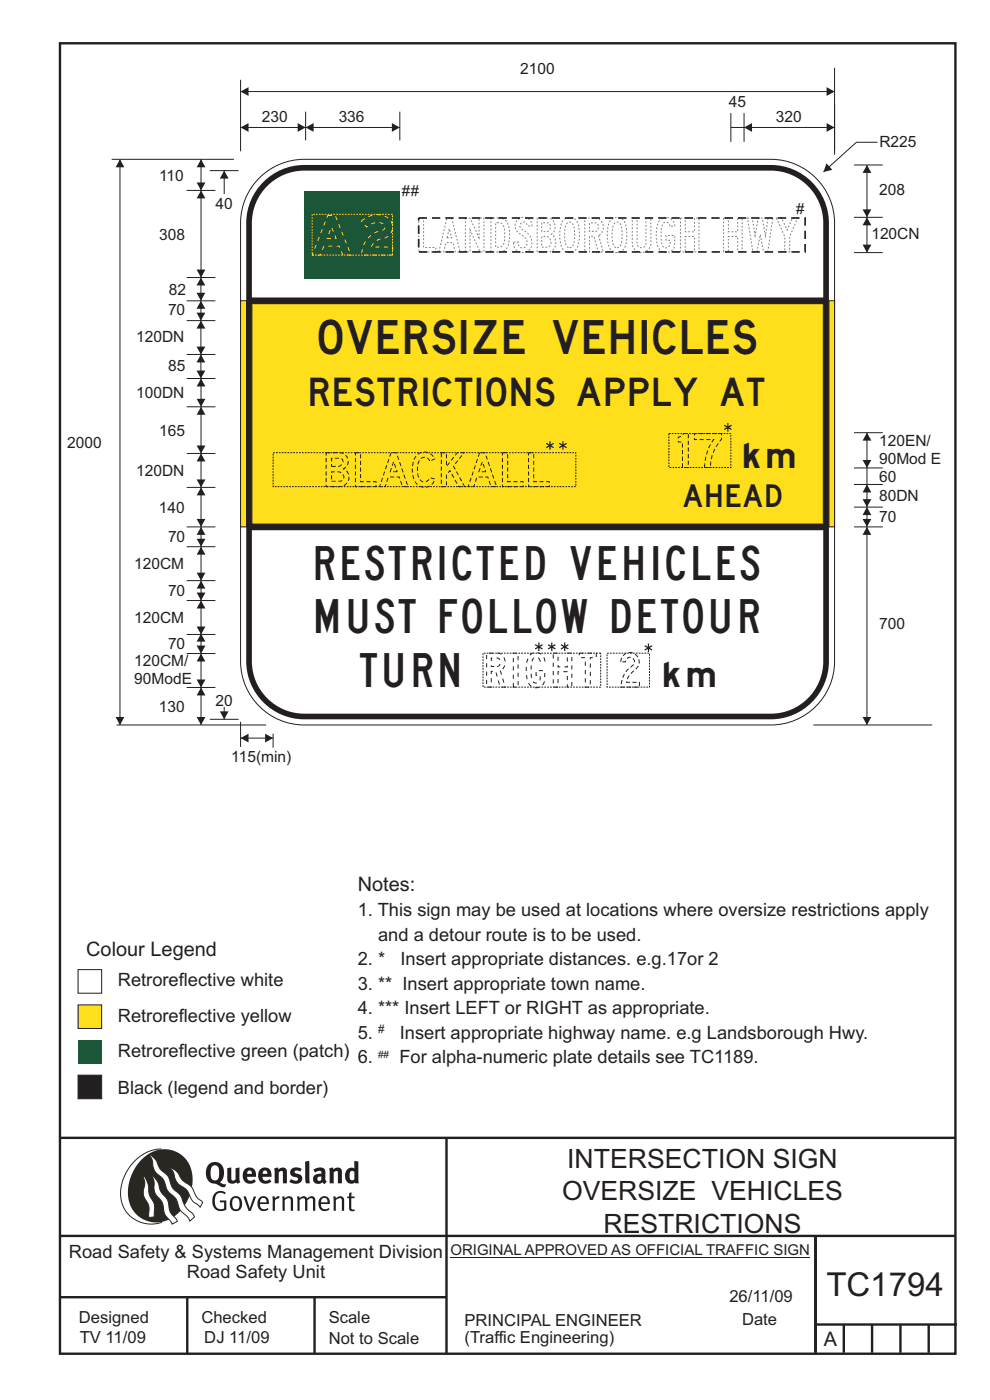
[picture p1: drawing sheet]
<svg xmlns="http://www.w3.org/2000/svg" width="210mm" height="297mm" viewBox="0 0 210 297" stroke-linecap="round" stroke-linejoin="round" font-family="sans-serif">
<g fill="none" stroke="#231f20" stroke-width=".51">
<path d="M12.7 9.2h190v278h-190zM12.7 241.4h190M94.7 241.4v45.8M12.7 275.2h82M12.7 262.2h190.1M39.7 275.2v12M66.7 275.2v12M173 262.1v24.9M173 281h30M179 281v6M185 281v6M191 281v6"/>
<path d="M197 281v6"/>
</g>
<path d="M95.5 266.7h76.3" fill="none" stroke="#231f20" stroke-width=".21"/>
<path d="M34.2 243.8a9.5 9.5 0 0 0-8.6 10.4 6.5 6.5 0 0 0 8.8 5.1" fill="none" stroke="#2a2723" stroke-width=".21"/>
<path d="M30.1 245.9a6.1 6.1 0 0 1 7.3-1.6 6.1 6.1 0 0 1 3.4 6.7 8.8 8.8 0 0 1-7.1 8.3 6.1 6.1 0 0 1-6.5-7.5 10.5 10.5 0 0 1 2.9-5.9z" fill-rule="evenodd" fill="#2a2723"/>
<g fill="#fff" stroke="#2a2723" stroke-width=".21">
<path d="M30.4 249.4l.3 .3 .6 1.2 .4 2.5 1 2 .1 2.7-1.2 .2v-2.5l-1-1.8-.2-.7 .3-2.4z" fill-rule="evenodd"/>
<path d="M36 247.7l.5 .2 .9 .6 1.3 1.8 2 1.5 1 2.1 1.3 1.2-.5 1-1.7-1.4-1.2-2.3-1.9-1.4-.6-.9-.4-1.5z" fill-rule="evenodd"/>
<path d="M31.7 244.9l.3 .2 .9 .8 1.1 2 1.6 1.6 1 2.4 1.6 1.6 1.2 2.6 1.6 1.6 .2 .5-.9 .9-.5-.9-1.6-1.5-1-2.5-1.7-1.6-.9-2.4-1.7-1.7-.4-1-.3-1.5z" fill-rule="evenodd"/>
<path d="M32.2 249.4l.5 .4 .7 .9 .7 2.1 1.5 1.9 .5 2.4 1.5 1.8v.2l-1.1 .6-1.6-2.1-.5-2.6-1.5-1.9-.2-.9v-1.7z" fill-rule="evenodd"/>
</g>
<g fill="#231f20">
<path d="M45.6 253.1l.5-.3 .7-.2 .6 .1 .5 .4-.2 .3-.9-.4-.8 .3-.3 .6-.1 1.1 .1 .7 .3 .5 .5 .3h.6l.4-.1v-1.3h-.8l-.1-.4h1.4v1.9l-.7 .3h-.8l-.6-.2-.5-.5-.3-.7-.1-1 .2-.8z" fill-rule="evenodd"/>
<path d="M49.5 254.3l.7-.1 .5 .4 .1 1.3-.2 .4-.3 .2h-.5l-.4-.4-.1-1zM49.2 254.1l-.5 1.1 .3 1.1 .7 .6 1-.1 .4-.4 .2-.6v-.7l-.2-.7-.3-.4-.5-.2h-.6z" fill-rule="evenodd"/>
<path d="M51.6 253.9l.5-.1 .9 2.6 .8-2.6h.5l-1.1 3.1h-.5z" fill-rule="evenodd"/>
<path d="M55.4 254.3l.4-.2 .4 .1 .3 .3v.6h-1.3zM55.1 254.1l-.5 .9v.8l.3 .6 .4 .4 .5 .1 1.1-.3h.1l-.2-.4-.6 .3-.7-.1-.2-.3-.1-.5v-.2h1.8l-.2-1.2-.8-.4h-.5z" fill-rule="evenodd"/>
<path d="M57.7 253.9l.5-.1 .1 .4 .5-.4h.5l-.2 .5h-.4l-.3 .4-.1 2.2h-.5z" fill-rule="evenodd"/>
<path d="M59.8 253.9l.5-.1a.24 .24 0 0 0 .1 .4 .24 .24 0 0 0 .3-.3l.8-.1 .6 .4 .1 2.7h-.5v-2.4l-.2-.2-.3-.1-.8 .4v2.3h-.5z" fill-rule="evenodd"/>
<path d="M63 253.9l.5-.1a.24 .24 0 0 0 .1 .3 .24 .24 0 0 0 .3-.2l.6-.1 .5 .2a.23 .23 0 0 0 .2 .2 .23 .23 0 0 0 .2-.2l.8-.2 .6 .4 .1 2.7h-.5v-2.4l-.1-.2-.3-.1-.8 .4v2.3h-.5v-2.4l-.1-.2-.3-.1-.8 .4v2.3h-.4z" fill-rule="evenodd"/>
<path d="M68.4 254.3l.4-.2 .4 .2 .3 .8h-1.4zM68 254.1l-.4 .9v.8l.2 .6 .4 .4 .5 .1 1-.2 .2-.1-.2-.4-.6 .3-.7-.1-.3-.4v-.6h1.9l-.2-1.1-.4-.4-.5-.1h-.5z" fill-rule="evenodd"/>
<path d="M70.7 253.9l.4-.1a.24 .24 0 0 0 .2 .4 .24 .24 0 0 0 .3-.3l.8-.1 .5 .4 .1 2.7h-.5v-2.4l-.1-.2-.3-.1-.9 .4v2.3h-.4z" fill-rule="evenodd"/>
<path d="M74.1 253.1l.5-.1-.1 .8h.8l-.2 .4h-.6v2.2l.2 .2 .5-.1 .1 .3-.3 .1h-.6l-.3-.4-.1-2.3h-.4v-.4h.4z" fill-rule="evenodd"/>
<path d="M45 247.4l.4-.2h.4l.6 .6v1.8l-.2 .5-.3 .3-.7-.1-.4-.5-.1-1.5zM44.3 247l-.4 .6-.2 .9v1l.4 .8 .6 .6 1.1 .2 1.5 .8 .5-.1 .2-.6h-.6l-.8-.4 .7-.9 .2-1.5a1.91 1.91 0 0 0-1.1-1.7 1.91 1.91 0 0 0-2.1 .3z" fill-rule="evenodd"/>
<path d="M48.2 247.8l.9-.1v2.4l.1 .3 .3 .1 .5-.3v-2.4l.8-.1v2.6l.2 .5-.7 .3a.39 .39 0 0 0-.7 0l-.8-.1-.5-.4z" fill-rule="evenodd"/>
<path d="M52.6 248.4l.3-.1 .3 .1 .2 .6h-1zM51.9 248.1l-.3 .4-.1 .8 .1 .7 .3 .7 .5 .3 .6 .1 .7-.1 .6-.3-.4-.5-.4 .2-.5 .1-.4-.2-.2-.4v-.2h1.9l-.1-1.1-.3-.6-1-.3-.5 .1z" fill-rule="evenodd"/>
<path d="M55.9 248.4l.3-.1 .3 .1 .2 .6h-1zM55.2 248.1l-.3 .5-.1 .8 .1 .7 .3 .6 .5 .3 .6 .1 .7-.1 .6-.3-.4-.5-.5 .2h-.6l-.4-.5v-.2h1.9l-.1-1-.3-.7-.5-.2-.5-.1-.5 .1z" fill-rule="evenodd"/>
<path d="M58.1 247.9l.8-.2 .1 .4 1-.4 .7 .3 .2 .5v2.5h-.9v-2.2l-.2-.4-.7 .3v2.3h-.8z" fill-rule="evenodd"/>
<path d="M61.8 248l.9-.3 1.3 .3-.3 .5-.8-.2-.4 .3 .1 .2 1 .4 .4 .4 .1 .8-.5 .5-1 .2-1.2-.3 .3-.7 1.1 .4 .2-.1 .2-.2-.1-.4-1-.2-.4-.3-.2-.7z" fill-rule="evenodd"/>
<path d="M67.4 249.7l.8-.1-.1 .7-.3 .2h-.3l-.2-.4zM66.5 248.1l.3 .7 .8-.4 .5 .2a.35 .35 0 0 1 0 .4 .35 .35 0 0 1-.5 0l-1 .4-.2 1 .2 .4 .3 .2 1.1 .1a.49 .49 0 0 1 .9 .1l.4-.5-.3-.4v-1.8l-.2-.5-.4-.3h-.6z" fill-rule="evenodd"/>
<path d="M69.8 247.9l.8-.2 .1 .4 1-.4 .7 .3 .1 .5v2.5h-.8v-2.3l-.3-.3-.6 .3v2.3h-.9z" fill-rule="evenodd"/>
<path d="M74.4 248.5l.4-.1 .4 .2v1.6l-.4 .2-.4-.1-.2-.3v-1zM75.2 246.3v1.3a.19 .19 0 0 1-.1 .3 .19 .19 0 0 1-.3-.2l-.8 .1-.5 .6-.3 .9 .1 1 .3 .5 .6 .3h.6l.5-.3 .1 .2h.7l-.1-4.6z" fill-rule="evenodd"/>
<path d="M64.7 246.5l.9-.2 .1 4.7h-.8l-.1-.3z" fill-rule="evenodd"/>
</g>
<path d="M16.6 220.7h5v5h-5z" fill-rule="evenodd" fill="#1b5638"/>
<path d="M16.6 213.2h5v5h-5z" fill-rule="evenodd" fill="#ffdf1b" stroke="#231f20" stroke-width=".21"/>
<path d="M16.6 228.1h5v5h-5z" fill-rule="evenodd" fill="#231f20" stroke="#231f20" stroke-width=".21"/>
<path d="M16.6 205.7h5v5h-5z" fill-rule="evenodd" fill="#fff" stroke="#231f20" stroke-width=".21"/>
<path d="M51 16.9v15.2M177 14.4v17.6" fill="none" stroke="#231f20" stroke-width=".21"/>
<path d="M54.5 38.3a13.5 13.5 0 0 1 10-4.5h99a13.5 13.5 0 0 1 13.5 13.5v93a13.5 13.5 0 0 1-13.5 13.5h-99a13.5 13.5 0 0 1-13.5-13.5v-93a13.4 13.4 0 0 1 3.5-9z" fill-rule="evenodd" fill="#fff" stroke="#231f20" stroke-width=".21"/>
<path d="M55.8 38.6a12.3 12.3 0 0 1 8.7-3.6h99a12.3 12.3 0 0 1 12.3 12.3v93a12.3 12.3 0 0 1-12.3 12.3h-99a12.3 12.3 0 0 1-12.3-12.3v-93a12.3 12.3 0 0 1 3.6-8.7z" fill-rule="evenodd" fill="#231f20"/>
<path d="M56.7 39.5a11.1 11.1 0 0 1 7.8-3.3h99a11.1 11.1 0 0 1 11.1 11.1v93a11.1 11.1 0 0 1-11.1 11.1h-99a11.1 11.1 0 0 1-11.1-11.1v-93a11.1 11.1 0 0 1 3.3-7.8z" fill-rule="evenodd" fill="#fff"/>
<path d="M53 63.2h122.1v1.2h-122.1z" fill-rule="evenodd" fill="#231f20" stroke="#231f20" stroke-width=".21"/>
<g fill="#ffdf1b" stroke="#231f20" stroke-width=".21">
<path d="M51 63.8h1.3v48h-1.3z" fill-rule="evenodd"/>
<path d="M175.8 63.8h1.2v48h-1.2z" fill-rule="evenodd"/>
<path d="M53.4 64.4h121.2v47.9h-121.2z" fill-rule="evenodd"/>
</g>
<path d="M51 19.4h126M24.7 153.8h31.8" fill="none" stroke="#231f20" stroke-width=".21"/>
<g fill="#231f20">
<path d="M175.3 18.5l1.7 .9-1.7 1z"/>
<path d="M51 19.4l1.7-.9v1.9z"/>
</g>
<path d="M51 27h13.8M64.8 23.7v6.1" fill="none" stroke="#231f20" stroke-width=".21"/>
<g fill="#231f20">
<path d="M63.1 26.1l1.7 .9-1.7 1z"/>
<path d="M51 27l1.7-.9v1.9z"/>
</g>
<path d="M64.8 27h20M84.8 23.7v6.1" fill="none" stroke="#231f20" stroke-width=".21"/>
<g fill="#231f20">
<path d="M64.8 27l1.7-.9v1.9z"/>
<path d="M83.1 26.1l1.7 .9-1.7 1z"/>
</g>
<path d="M157.8 24v6.1M157.8 27h19.2M177 22.1v10.7M51 153.1v5.4M172.6 153.8h25.1" fill="none" stroke="#231f20" stroke-width=".21"/>
<g fill="#231f20">
<path d="M157.8 27l1.7-.9v1.9z"/>
<path d="M175.3 26.1l1.7 .9-1.7 1z"/>
</g>
<path d="M155 24v6.1M155 27h2.8" fill="none" stroke="#231f20" stroke-width=".21"/>
<path d="M88.8 46.2h82v7.2h-82z" fill="none" stroke="#231f20" stroke-width=".35" stroke-dasharray="1.8 1.1" stroke-linecap="butt"/>
<path d="M57.9 96h64.2v7.2h-64.2zM141.9 92h13.1v7.2h-13.1z" fill="none" stroke="#231f20" stroke-width=".21" stroke-dasharray=".4 .2" stroke-linecap="butt"/>
<g fill="#231f20">
<path d="M153.7 90.1l.6 .3v-.6h.2v.6l.6-.3 .1 .2-.5 .4 .5 .3-.1 .2-.6-.3v.7h-.2v-.7l-.6 .3-.1-.2 .5-.3-.5-.4z" fill-rule="evenodd"/>
<path d="M136.8 136.9l.6 .3v-.7h.3v.7l.6-.3 .1 .2-.6 .3 .6 .4-.1 .2-.6-.3v.6h-.3v-.6l-.6 .3-.1-.2 .6-.4-.6-.3z" fill-rule="evenodd"/>
<path d="M118.7 93.9l.6 .4v-.7h.2v.7l.6-.4 .1 .3-.5 .3 .5 .3-.1 .3-.6-.4v.7h-.2v-.7l-.6 .4-.2-.3 .6-.3-.6-.3z" fill-rule="evenodd"/>
<path d="M115.9 93.9l.6 .4v-.7h.3v.7l.6-.4 .1 .3-.6 .3 .6 .3-.1 .3-.6-.4v.7h-.3v-.7l-.6 .4-.1-.3 .6-.3-.6-.3z" fill-rule="evenodd"/>
<path d="M116.3 136.6l.6 .4v-.7h.3v.7l.6-.4 .1 .3-.6 .3 .6 .3-.1 .3-.6-.3v.6h-.3v-.7l-.6 .4-.1-.2 .6-.4-.6-.3z" fill-rule="evenodd"/>
<path d="M119.1 136.6l.6 .4v-.7h.2v.7l.6-.4 .1 .3-.5 .3 .5 .3-.1 .3-.6-.3v.6h-.2v-.7l-.6 .4-.2-.2 .6-.4-.6-.3z" fill-rule="evenodd"/>
<path d="M113.6 136.6l.6 .4v-.7h.2v.7l.6-.4 .1 .3-.5 .3 .5 .3-.1 .3-.6-.3v.6h-.2v-.7l-.6 .4-.2-.2 .6-.4-.6-.3z" fill-rule="evenodd"/>
</g>
<path d="M186.1 30.2h-4.4l-7 6.3" fill="none" stroke="#231f20" stroke-width=".21"/>
<path d="M175.3 34.6l1.3 1.4-1.9 .5z" fill="#231f20"/>
<path d="M64.7 40.6h20.1v18.5h-20.1z" fill-rule="evenodd" fill="#1b5638"/>
<path d="M66.2 45.5h17.1v8.6h-17.1z" fill="none" stroke="#ffdf1b" stroke-width=".21" stroke-dasharray=".4 .2" stroke-linecap="butt"/>
<path d="M53 111.2h122.1v1.2h-122.1z" fill-rule="evenodd" fill="#231f20" stroke="#231f20" stroke-width=".21"/>
<path d="M128.8 138.6h9v7.2h-9z" fill="none" stroke="#231f20" stroke-width=".21" stroke-dasharray=".4 .2" stroke-linecap="butt"/>
<path d="M44.5 36.2h6.1M47.6 36.2v5" fill="none" stroke="#231f20" stroke-width=".21"/>
<path d="M47.6 36.2l.9 1.7h-1.9z" fill="#231f20"/>
<path d="M39.6 111.8h6.1M39.6 134.6h6.1M42.6 138.6v7.2M39.6 145.8h6.1M44.5 152.6h6.1" fill="none" stroke="#231f20" stroke-width=".21"/>
<g fill="#231f20">
<path d="M42.6 138.6l1 1.7h-1.9z"/>
<path d="M41.7 144.2h1.9l-1 1.6z"/>
</g>
<path d="M25.4 33.8v120" fill="none" stroke="#231f20" stroke-width=".21"/>
<g fill="#231f20">
<path d="M25.4 33.8l1 1.7h-1.9z"/>
<path d="M24.5 152.1h1.9l-1 1.7z"/>
</g>
<path d="M47.6 150v2.6" fill="none" stroke="#231f20" stroke-width=".21"/>
<path d="M46.6 150.9h1.9l-.9 1.7z" fill="#231f20"/>
<path d="M42.6 116v7.2" fill="none" stroke="#231f20" stroke-width=".21"/>
<g fill="#231f20">
<path d="M42.6 116l1 1.7h-1.9z"/>
<path d="M41.7 121.5h1.9l-1 1.7z"/>
</g>
<path d="M39.6 58.9h6.1M42.6 75.2v5.1M39.6 123.2h6.1" fill="none" stroke="#231f20" stroke-width=".21"/>
<g fill="#231f20">
<path d="M41.7 78.6h1.8l-.9 1.7z"/>
<path d="M42.6 75.2l.9 1.7h-1.8z"/>
</g>
<path d="M42.6 40.4v18.5M39.6 63.8h6.1" fill="none" stroke="#231f20" stroke-width=".21"/>
<g fill="#231f20">
<path d="M42.6 40.4l1 1.7h-1.9z"/>
<path d="M41.7 57.2h1.9l-1 1.7z"/>
</g>
<path d="M23.7 33.8h25.9M39.6 103.4h6.1M42.6 103.4v8.4" fill="none" stroke="#231f20" stroke-width=".21"/>
<g fill="#231f20">
<path d="M42.6 103.4l1 1.7h-1.9z"/>
<path d="M41.7 110.1h1.9l-1 1.7z"/>
</g>
<path d="M42.6 111.8v4.2" fill="none" stroke="#231f20" stroke-width=".21"/>
<g fill="#231f20">
<path d="M41.7 114.3h1.9l-1 1.7z"/>
<path d="M42.6 111.8l1 1.7h-1.9z"/>
</g>
<path d="M42.6 96.2v7.2M39.6 116h6.1" fill="none" stroke="#231f20" stroke-width=".21"/>
<g fill="#231f20">
<path d="M41.7 101.7h1.9l-1 1.7z"/>
<path d="M42.6 96.2l1 1.7h-1.9z"/>
</g>
<path d="M39.6 40.4h6.1M39.6 86.3h6.1M39.6 80.3h6.1M39.6 96.2h6.1M42.6 80.3v6" fill="none" stroke="#231f20" stroke-width=".21"/>
<g fill="#231f20">
<path d="M41.7 84.6h1.9l-1 1.7z"/>
<path d="M42.6 80.3l1 1.7h-1.9z"/>
</g>
<path d="M42.6 86.3v9.9" fill="none" stroke="#231f20" stroke-width=".21"/>
<g fill="#231f20">
<path d="M42.6 86.3l1 1.7h-1.9z"/>
<path d="M41.7 94.5h1.9l-1 1.7z"/>
</g>
<path d="M39.6 75.2h6.1M39.6 68h6.1M42.6 68v7.2" fill="none" stroke="#231f20" stroke-width=".21"/>
<g fill="#231f20">
<path d="M42.6 68l.9 1.7h-1.8z"/>
<path d="M41.7 73.5h1.8l-.9 1.7z"/>
</g>
<path d="M42.6 63.8v4.2" fill="none" stroke="#231f20" stroke-width=".21"/>
<g fill="#231f20">
<path d="M41.7 66.3h1.8l-.9 1.7z"/>
<path d="M42.6 63.8l.9 1.7h-1.8z"/>
</g>
<path d="M42.6 58.9v4.9" fill="none" stroke="#231f20" stroke-width=".21"/>
<g fill="#231f20">
<path d="M42.6 58.9l.9 1.7h-1.8z"/>
<path d="M41.7 62.1h1.8l-.9 1.7z"/>
</g>
<path d="M42.6 33.8v6.6" fill="none" stroke="#231f20" stroke-width=".21"/>
<g fill="#231f20">
<path d="M41.7 38.7h1.9l-1 1.7z"/>
<path d="M42.6 33.8l1 1.7h-1.9z"/>
</g>
<path d="M181.2 35h6.1M181.2 53.6h6.1M181.2 46.1h6.1M181.2 99.3h6.1M181.2 91.8h6.1M183.9 91.8v11" fill="none" stroke="#231f20" stroke-width=".21"/>
<g fill="#231f20">
<path d="M183.9 91.8l.9 1.7h-1.8z"/>
<path d="M183 97.6h1.8l-.9 1.7z"/>
</g>
<path d="M181.2 107.6h6.1M181.2 102.8h6.1M183.9 102.8v4.8" fill="none" stroke="#231f20" stroke-width=".21"/>
<g fill="#231f20">
<path d="M183 105.9h1.8l-.9 1.7z"/>
<path d="M183.9 102.8l.9 1.7h-1.8z"/>
</g>
<path d="M183.9 35v11.1" fill="none" stroke="#231f20" stroke-width=".21"/>
<g fill="#231f20">
<path d="M183 44.4h1.8l-.9 1.7z"/>
<path d="M183.9 35l.9 1.7h-1.8z"/>
</g>
<path d="M183.9 46.1v7.5" fill="none" stroke="#231f20" stroke-width=".21"/>
<g fill="#231f20">
<path d="M183.9 46.1l.9 1.7h-1.8z"/>
<path d="M183 51.9h1.8l-.9 1.7z"/>
</g>
<path d="M51 156.6h6.9M57.9 155.6v3" fill="none" stroke="#231f20" stroke-width=".21"/>
<g fill="#231f20">
<path d="M51 156.6l1.7-.9v1.8z"/>
<path d="M56.2 155.7l1.7 .9-1.7 .9z"/>
</g>
<path d="M42.6 127.4v7.2" fill="none" stroke="#231f20" stroke-width=".21"/>
<g fill="#231f20">
<path d="M42.6 127.4l1 1.7h-1.9z"/>
<path d="M41.7 132.9h1.9l-1 1.7z"/>
</g>
<path d="M39.6 127.4h6.1M42.6 123.2v4.2" fill="none" stroke="#231f20" stroke-width=".21"/>
<g fill="#231f20">
<path d="M41.7 125.7h1.9l-1 1.7z"/>
<path d="M42.6 123.2l1 1.7h-1.9z"/>
</g>
<path d="M42.6 134.4v4.2" fill="none" stroke="#231f20" stroke-width=".21"/>
<g fill="#231f20">
<path d="M41.7 137h1.9l-1 1.6z"/>
<path d="M42.6 134.4l1 1.7h-1.9z"/>
</g>
<path d="M39.6 138.6h6.1M42.6 145.8v8" fill="none" stroke="#231f20" stroke-width=".21"/>
<g fill="#231f20">
<path d="M41.7 152.1h1.9l-1 1.7z"/>
<path d="M42.6 145.8l1 1.7h-1.9z"/>
</g>
<path d="M183.9 107.6v4.2" fill="none" stroke="#231f20" stroke-width=".21"/>
<g fill="#231f20">
<path d="M183.9 107.6l.9 1.7h-1.8z"/>
<path d="M183 110.1h1.8l-.9 1.7z"/>
</g>
<path d="M181.2 111.8h6.1M183.9 111.8v42" fill="none" stroke="#231f20" stroke-width=".21"/>
<g fill="#231f20">
<path d="M183 152.1h1.8l-.9 1.7z"/>
<path d="M183.9 111.8l.9 1.7h-1.8z"/>
</g>
<path d="M102.5 138.6h24.9v7.2h-24.9z" fill="none" stroke="#231f20" stroke-width=".21" stroke-dasharray=".4 .2" stroke-linecap="butt"/>
<text font-size="8.4" fill="#ffdf1b" x="66.2" y="54.1">A2</text>
<text font-size="7.2" fill="#808285" x="88.8" y="53.5">LANDSBOROUGH HWY</text>
<g font-size="7.2" fill="#231f20">
<text x="67.6" y="75.1">OVERSIZE VEHICLES</text>
<text x="143.9" y="99.2">17</text>
<text x="69.2" y="103.2">BLACKALL</text>
<text x="67" y="123">RESTRICTED VEHICLES</text>
<text x="67.1" y="134.4">MUST FOLLOW DETOUR</text>
<text x="76.4" y="145.8">TURN RIGHT 2</text>
</g>
<text font-size="7" fill="#231f20" x="175.3" y="275">TC1794</text>
<text font-size="6" fill="#231f20" x="65.9" y="86.2">RESTRICTIONS APPLY AT</text>
<g font-size="5.6" fill="#231f20">
<text x="120.3" y="247.7">INTERSECTION SIGN</text>
<text x="119.2" y="254.6">OVERSIZE VEHICLES</text>
<text x="128" y="261.6">RESTRICTIONS</text>
</g>
<g font-size="5.4" fill="#231f20">
<text x="157.8" y="99.2">km</text>
<text x="140.9" y="145.8">km</text>
</g>
<text font-size="4.8" fill="#231f20" x="145" y="107.5">AHEAD</text>
<g font-size="4.2" fill="#231f20">
<text x="75.9" y="189">Notes:</text>
<text x="18.3" y="202.8">Colour Legend</text>
<text x="174.7" y="285.6">A</text>
</g>
<g font-size="3.9" fill="#231f20">
<text x="75.9" y="194.3">1. This sign may be used at locations where oversize restrictions apply</text>
<text x="80.2" y="199.5">and a detour route is to be used.</text>
<text x="25" y="209.3">Retroreflective white</text>
<text x="75.9" y="204.7">2. *</text>
<text x="75.9" y="209.9">3. ** Insert appropriate town name.</text>
<text x="84.9" y="204.7">Insert appropriate distances. e.g.17or 2</text>
<text x="75.9" y="215.1">4. *** Insert LEFT or RIGHT as appropriate.</text>
<text x="25" y="216.7">Retroreflective yellow</text>
<text x="75.9" y="220.3">5.</text>
<text x="84.8" y="220.3">Insert appropriate highway name. e.g Landsborough Hwy.</text>
<text x="25" y="224.2">Retroreflective green (patch)</text>
<text x="75.9" y="225.5">6.</text>
<text x="84.7" y="225.5">For alpha-numeric plate details see TC1189.</text>
<text x="25" y="232.1">Black (legend and border)</text>
<text x="14.6" y="266.8">Road Safety &amp; Systems Management Division</text>
<text x="39.6" y="271.1">Road Safety Unit</text>
</g>
<g font-size="3.5" fill="#231f20">
<text x="16.7" y="280.6">Designed</text>
<text x="42.7" y="280.6">Checked</text>
<text x="69.7" y="280.6">Scale</text>
<text x="98.5" y="281.3">PRINCIPAL ENGINEER</text>
<text x="154.7" y="276.2">26/11/09</text>
<text x="157.4" y="281.2">Date</text>
<text x="16.9" y="284.8">TV 11/09</text>
<text x="43.3" y="284.9">DJ 11/09</text>
<text x="69.7" y="285.2">Not to Scale</text>
<text x="98.5" y="284.8">(Traffic Engineering)</text>
</g>
<g font-size="3.3" fill="#231f20">
<text x="110.4" y="15.8">2100</text>
<text x="154.6" y="22.8">45</text>
<text x="55.5" y="25.8">230</text>
<text x="71.8" y="25.8">336</text>
<text x="164.6" y="25.8">320</text>
<text x="186.5" y="31.2">R225</text>
<text x="33.7" y="38.4">110</text>
<text x="186.5" y="41.3">208</text>
<text x="45.7" y="44.3">40</text>
<text x="33.8" y="51">308</text>
<text x="184.8" y="50.7">120CN</text>
<text x="35.8" y="62.6">82</text>
<text x="35.6" y="66.9">70</text>
<text x="28.9" y="72.6">120DN</text>
<text x="35.7" y="78.8">85</text>
<text x="28.9" y="84.4">100DN</text>
<text x="14.3" y="95">2000</text>
<text x="33.8" y="92.4">165</text>
<text x="186.5" y="94.7">120EN/</text>
<text x="28.9" y="101">120DN</text>
<text x="186.5" y="98.4">90Mod E</text>
<text x="186.5" y="106.4">80DN</text>
<text x="186.5" y="102.2">60</text>
<text x="33.7" y="108.7">140</text>
<text x="186.5" y="110.8">70</text>
<text x="35.6" y="114.9">70</text>
<text x="28.5" y="120.6">120CM</text>
<text x="35.6" y="126.4">70</text>
<text x="28.5" y="132.2">120CM</text>
<text x="35.6" y="137.7">70</text>
<text x="186.5" y="133.3">700</text>
<text x="28.5" y="141.3">120CM/</text>
<text x="28.5" y="145">90ModE</text>
<text x="45.7" y="149.8">20</text>
<text x="33.7" y="151">130</text>
<text x="49.1" y="161.6">115(min)</text>
</g>
<g font-size="3.2" fill="#231f20">
<text x="85.2" y="41.6">##</text>
<text x="168.9" y="45.5">#</text>
<text x="95.5" y="266.3">ORIGINAL APPROVED AS OFFICIAL TRAFFIC SIGN</text>
</g>
<text font-size="2.5" fill="#231f20" x="80.2" y="219.1">#</text>
<text font-size="2.1" fill="#231f20" x="80.2" y="224.5">##</text>
</svg>
